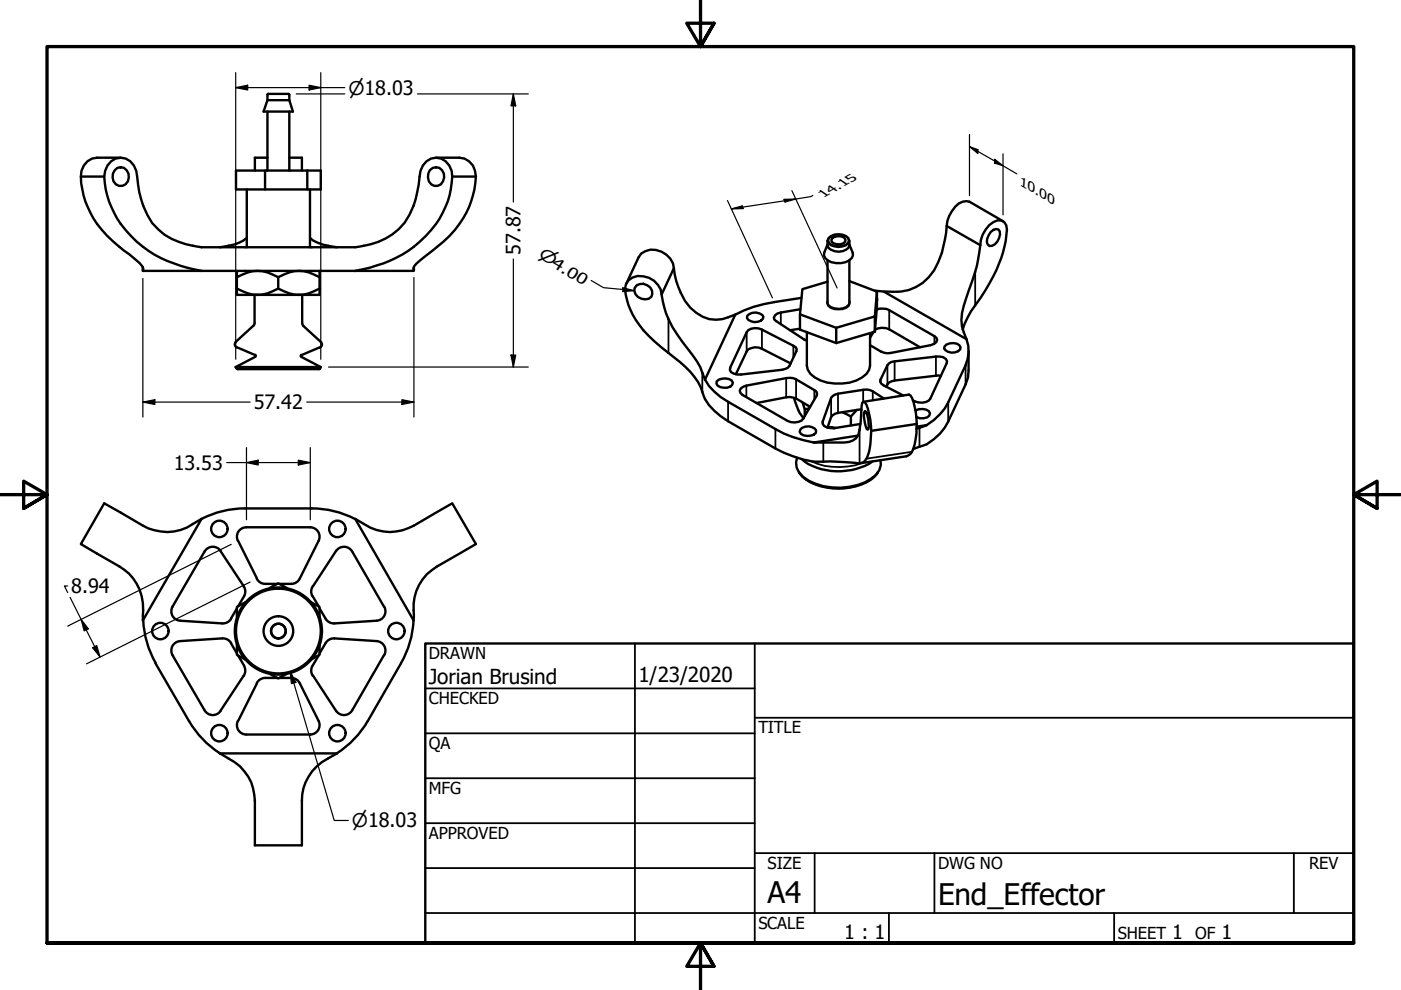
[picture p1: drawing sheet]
<svg xmlns="http://www.w3.org/2000/svg" width="297mm" height="210mm" viewBox="0 0 297 210" stroke-linecap="round" stroke-linejoin="round" font-family="sans-serif">
<!-- layer: Visible (ANSI) -->
<g fill="none" stroke="#000" stroke-width=".51">
<path d="M56.8 19.9h4.4l.1 .2v1.1M56.9 19.9l-.2 .2v1.1l-.8 2.5h6.2l-.8-2.5M17.1 37.4h5M24.3 36.1a1.71 1.71 0 0 1 2.1-.4 1.71 1.71 0 0 1 .9 1.9 1.72 1.72 0 0 1-1.7 1.8 1.72 1.72 0 0 1-1.7-1.8v-.8zM25.6 33.4h-5a3.7 3.7 0 0 0-3.5 4 19.7 19.7 0 0 0 8.2 15l3.7 2.8a2.43 2.43 0 0 1 1.3 2v.2h57.4l.1-.2a1.07 1.07 0 0 1 .5-1.3l1.3-1.1a29.8 29.8 0 0 0 9.3-9.7 19.5 19.5 0 0 0 2-7.7 3.8 3.8 0 0 0-3.5-4h-4.9M50 36.2h18v4h-18zM56.2 36.2v4M56.7 33.4h-2.7v2.8M56.7 21.2h4.6M56.7 23.7v12.3M56.7 36l-.2 .2M61.3 36l.2 .2"/>
<path d="M61.3 33.4h2.7v2.8M61.3 23.7v12.3M65.2 36.2v4M91.1 36.1a1.75 1.75 0 0 1 2.2-.5 1.75 1.75 0 0 1 .9 2 1.72 1.72 0 0 1-1.7 1.8 1.72 1.72 0 0 1-1.8-1.8l.1-.8zM95.9 37.4h5M30.3 56.7v.5M42.7 57.4a26.2 26.2 0 0 1-16.1-8.7 19.2 19.2 0 0 1-4.5-11.3 3.6 3.6 0 0 1 4.6-3.8 4.1 4.1 0 0 1 2.4 3.8 20 20 0 0 0 3.2 9.9 14.2 14.2 0 0 0 9.6 5l.8 .1h32.6a15.1 15.1 0 0 0 10.5-5.2 19.5 19.5 0 0 0 3.2-9.8 3.6 3.6 0 0 1 4.5-3.8 4.2 4.2 0 0 1 2.3 5.2 19.7 19.7 0 0 1-8.1 13.6 28.3 28.3 0 0 1-12.4 5M50.2 58.8a7.9 7.9 0 0 1 8.8 0 7.9 7.9 0 0 1 8.8 0M50.2 57.4v3.8M52.3 50.5a10.3 10.3 0 0 1-5.7 1.9M52.3 40.2v12.2M59 58.8v2.4"/>
<path d="M65.7 50.5a10.3 10.3 0 0 0 5.7 1.9M65.7 40.2v12.2M67.8 57.4v3.8M87.8 56.7v.5M142.9 56.9l-2.6 5.6M175.5 51.9l-.7 1.7a1.74 1.74 0 0 0 1.5 2 4.3 4.3 0 0 0 4.3-.9l.2-.6v-.5l-.7-1.7M175.5 59.7l-5.4 1.6-.5 5.3 7.7 2.9M175.5 55.2v8.9M175.6 50.5a3.2 3.2 0 0 1 4.3 0 1.82 1.82 0 0 1-1.2 2.7 3.2 3.2 0 0 1-3.1-.7l-.1-.5v-.9zM176.5 50.5a2.49 2.49 0 0 1 2.5-.1l.3 .4-.1 .4a2.03 2.03 0 0 1-2.9 .1v-.5zM180.1 59.6l5.8 2.2-.4 5.3-8.2 2.4M180.1 55.2v8.9"/>
<path d="M200.7 47.9l-.1 1.5a25.6 25.6 0 0 1-2.5 7.9 9.8 9.8 0 0 1-9.8 4.5l-2.8-.2M200.7 47.9l7.1 4.1M207.8 52l-.2 1.4a42.6 42.6 0 0 1-2.7 9.8 10.1 10.1 0 0 0-.6 7.3l.6 1.4M207.8 52a5.9 5.9 0 0 1 3.7-5.3 1.71 1.71 0 0 1 2 2 26.8 26.8 0 0 1-4.6 12.9l-1 1.6a20.7 20.7 0 0 0-3.8 6.7M210.1 49.2l.5-.5 .6-.2 .5 .2a2.08 2.08 0 0 1-.2 2.5l-.6 .6-.5 .3-.6 .1a1.51 1.51 0 0 1-.2-2.3zM212.7 46.9l-7.2-4.1a2.88 2.88 0 0 0-3 1.1 6.7 6.7 0 0 0-1.8 4M50 77.8h18M50 77.8l.2 .3M50 72.5l-.2 .7 .4 .5M50.2 78.1l.3 .2M50.2 61.2a9.1 9.1 0 0 0 4.4 1.3M50.2 61.2v1.3h4.4"/>
<path d="M50.2 73.6l3.9 1.7M50.4 78.3h17.2M54 68.5l-.3 .6-3.7 3.4M54 62.5v6M54.1 75.2l.1 .2-.1 .2-4.1 2.2M63.9 75.2l-.1 .2 .1 .2 4.1 2.2-.1 .3M64.1 62.5v6M64.1 68.5l.2 .6M64.3 69.1l3.9 3.6v.7l-.4 .3M67.8 61.2a7.9 7.9 0 0 1-8.8 0 8.7 8.7 0 0 1-4.4 1.3M67.8 61.2v1.3h-13.2M67.8 73.6l-3.9 1.7"/>
<path d="M67.8 78.1l-.2 .2M132.8 60.2l2.6-5.6a3.6 3.6 0 0 1 4.9-1.2 4.2 4.2 0 0 1 2.6 3.5 15.8 15.8 0 0 0 3.5 8.3 7.1 7.1 0 0 0 8.8 1.8l.7-.3M135 60.5a2.19 2.19 0 0 1 3.3 1.8 1.56 1.56 0 0 1-2.3 1 1.92 1.92 0 0 1-1.4-2.2zM155.9 66.7l-6.4 13.8M158.4 67a2.24 2.24 0 0 1 3.5 .2 1.58 1.58 0 0 1-2 1.1l-1.3-.5-.2-.4zM158.6 70a2.98 2.98 0 0 1 2.9-.1l7.2 3.7 .2 .4-.1 .5-1.4 3.1-.3 .3-.5 .3-9.5 1.2a2.18 2.18 0 0 1-2.4-.9l.1-.6zM167.6 77.1l-6.1-3.2a2.6 2.6 0 0 0-3.2 .6l-2.3 4.8M169.6 69.7l-2.1 .3M169.7 65.6l-4.2 .7a1.27 1.27 0 0 0-1.4 1.4l7 4.5M169.9 63.2a43.8 43.8 0 0 0-12.2 2.6l-1.8 .9M171.1 70.4v7.1a3.9 3.9 0 0 0 2.9 3.2 10.5 10.5 0 0 0 8.8-.7l.9-.7 .6-.9 .2-.9v-6.9M177.3 69.5v3.2"/>
<path d="M185.2 70.5l-.7 1.1M185.5 69.9a3.2 3.2 0 0 1 3-.1l6.6 3.8M185.5 67.1v3.2M185.9 65.6a3.6 3.6 0 0 1 2.6 .2l9.6 5.5 .5 .4 .1 .4-.2 .5-1.2 .6-9.2 1.7-1.3-.4-2.3-1.3M185.9 63.3v.5M185.9 61.8v3.3l-.4 5.2-8.2 2.4-7.7-2.8v-3.3M187.4 61.8l17.5 10.1M199.5 79.7l-.6-.1-9.2 1.1a1.84 1.84 0 0 0-1.8 1.3M200.3 73.4a2.38 2.38 0 0 1 3.1-.2l.2 .4a1.56 1.56 0 0 1-1.9 1.2l-.7-.2-.5-.3-.3-.4zM204.9 71.9a7.3 7.3 0 0 1-.2 5.5l-3.7 7.9a12.3 12.3 0 0 1-4.5 4.8M205.4 74.5l-.2 5.5-.5 1.5-3.7 7.9a10.5 10.5 0 0 1-5.2 5.1l-2.2 .7M149.5 80.5a12.5 12.5 0 0 0 4.9 4.7l10 5.8a24.9 24.9 0 0 0 8.1 2.8"/>
<path d="M149.5 80.5l-.3-.6a14.1 14.1 0 0 0-3.3-5.9 22.5 22.5 0 0 1-5.4-10.1l-.2-1.4a4.4 4.4 0 0 0-7-3.1 3.8 3.8 0 0 0-.4 4.1 17.7 17.7 0 0 0 5.9 8.9l4.1 3.4a15.6 15.6 0 0 1 6.6 8.8 13.8 13.8 0 0 0 4.9 4.7l10 5.8a19.4 19.4 0 0 0 11.6 2.7l5.3 .3a2.04 2.04 0 0 0 2.8-1.8 16.3 16.3 0 0 0-.7-11l-.3-.1-.3 .2-.1 .6-.5 5.1a2.86 2.86 0 0 1-3.2 2.7h-6.5M152 80.9a2.57 2.57 0 0 1 3.1-.2l.3 .4a1.5 1.5 0 0 1-2 1.1l-.7-.1-.6-.3-.2-.5zM157 82.4l1.2-.6 8.5-1.6h1.4l.7 .2 3.9 2.3 .4 .3 .1 .5v.4l-2.9 4.8a2.64 2.64 0 0 1-3.3 .6l-9.6-5.6-.4-.4-.2-.5zM160.5 85.4l6.9-1.2 1.4 .3 3 1.8M168.3 84.4l1 2.6 .8 1.4 .3 .2M169 97.1a3.5 3.5 0 0 0 1.3 4 13.3 13.3 0 0 0 14.4 .4 3.7 3.7 0 0 0 2-3.9M169.7 91.1a2.17 2.17 0 0 1 3.3 .2v.5a2.57 2.57 0 0 1-3.2 .2l-.3-.5zM170 97.3a12.4 12.4 0 0 0 10.5 2.4l1-.3a9.1 9.1 0 0 0 3.5-1.6M170.2 85.4l.4 1.4 1-.2M170.6 86.8v1.4M175.5 90.6h.1M177.1 90.7l-1.6-.1 1.4 .2"/>
<path d="M178.6 87.4l1.8 .9M180.4 88.3v1.9M181.7 86.9l-1.3 1.4M181.9 92.4l-9.4 1.4M182.4 89.9l-5.5 .9M182.6 86.8l-5.6 .9-.8 .7-.7 2.2M183.1 85.2l9.6-1.5a3.3 3.3 0 0 1 1.2 2.6 14.7 14.7 0 0 1-.8 9.9l-.9 .5-9.7 1.5M183.3 87.2h.2a6 6 0 0 1 .6 3.7l-.1 .2a5.3 5.3 0 0 1-.7-3.9zM187.4 84.5l-2.4-1.5-1.2-.4-6.8 1.1-.8 .7-1.8 5a1.37 1.37 0 0 0 1.7 1.4h.8M191.5 83.9l-4.2-2.2-.4-.3-.3-.5 .1-.4 1.5-3.1 .3-.3 .5-.4 .7-.1 8.7-1a1.96 1.96 0 0 1 2.4 1l-.1 .4-3.5 7.6a2.86 2.86 0 0 1-3.7 .3M194.1 87a2.74 2.74 0 0 1 2.8 .2l.3 .4-.2 .5a2.41 2.41 0 0 1-2.7 .3M194.4 89.9l-9.7 1.4"/>
<path d="M196.5 90.1l-2.2 .8M196.5 90.1l-2.1 .4M22.1 106.7l8.3 4.8a10.2 10.2 0 0 0 11.4-1l.9-.5-12.4 21.5a12.9 12.9 0 0 0-1.3-7.8 9.3 9.3 0 0 0-3.7-3.6l-8.2-4.7zM43.4 116.9l-6.8 11.7M46.7 116.8l5 7.5a2 2 0 0 1 0 2.1l-1.2 2.2M46.8 116.8a2 2 0 0 0-3.4 .1M50.5 114.7l4 8M51.9 107.8a20 20 0 0 0-9.2 2.2M51.9 107.8h14.2a20 20 0 0 1 9.2 2.2M52.2 111.8a2 2 0 0 0-1.8 2.9M52.3 111.8h13.5a2 2 0 0 1 1.7 2.9M67.6 114.7l-4 8"/>
<path d="M75.3 110l.9 .5a10.4 10.4 0 0 0 11.5 1l8.2-4.8 5 8.7-8.3 4.7a10.1 10.1 0 0 0-4.8 10.4l-.1 1zM169.4 100.1a6.9 6.9 0 0 0 4.6 3 13.6 13.6 0 0 0 10.7-1.4l.7-.6 .7-1M30.4 131.5a20 20 0 0 0 2.6 9.1M36.6 128.6a2 2 0 0 0 1.6 3l8.9 .6M47.1 135.4l-8.9 .5a2 2 0 0 0-1.6 3l6.8 11.7a2 2 0 0 0 3.4 .1M47.2 135.4a2 2 0 0 1 1.8 1M49 136.4l1.2 2.1M49 131.2a2 2 0 0 1-1.8 1M50.2 136.7v2.1l1.9 1.1M50.2 129l-1.2 2.2M50.5 139l1.3 2.1M52.1 127.7l-1.9 1v2.1"/>
<path d="M54.4 122.7a2 2 0 0 0 1.8 1.1h2.6M57.1 124.7l1.9-1 1.8 1M59.2 123.8h2.6M63.5 122.7a2 2 0 0 1-1.7 1.1M65.9 127.7l1.9 1v2.1M66.3 126.4l1.3 2.2M66.3 124.3a2 2 0 0 0-.1 2.1M66.4 124.3l4.9-7.5a2 2 0 0 1 3.4 .1l6.7 11.7M67.6 139l-1.3 2.1M67.8 136.7v2.1l-1.9 1.1M69 136.4l-1.2 2.1M69 136.4a2 2 0 0 1 1.9-1l8.9 .5a2 2 0 0 1 1.7 3"/>
<path d="M81.4 138.9l-6.7 11.7a2 2 0 0 1-3.4 .1M81.5 128.6a2 2 0 0 1-1.7 3l-8.9 .6a2 2 0 0 1-1.9-1l-1.2-2.2M87.7 131.5a20.2 20.2 0 0 1-2.7 9.1l-7 12.3a20 20 0 0 1-6.6 6.8M33 140.6l7.1 12.3a20 20 0 0 0 6.5 6.8M46.6 159.7h24.8l-.9 .5a10.4 10.4 0 0 0-6.5 9.6v9.4h-10v-9.4a10 10 0 0 0-5.5-9zM51.7 143.2l-5 7.5M51.7 141.2a2 2 0 0 1 0 2.1M54.5 144.9l-4.1 7.9a2 2 0 0 0 1.8 2.9M57.1 142.8l1.9 1.1 1.8-1.1M58.8 143.7h-2.6a2 2 0 0 0-1.8 1.1M59.2 143.7h2.6M61.8 143.7a2 2 0 0 1 1.7 1.1l4.1 8.1"/>
<path d="M66.2 141.2a2 2 0 0 0 .1 2.1M66.4 143.2l4.8 7.5M67.5 152.8a2 2 0 0 1-1.7 2.9h-13.5"/>
<circle cx="46.5" cy="112.1" r="1.75"/>
<circle cx="71.5" cy="112.1" r="1.75"/>
<circle cx="34" cy="133.8" r="1.75"/>
<circle cx="59" cy="133.8" r="9.2"/>
<circle cx="59" cy="133.8" r="3.1"/>
<circle cx="59" cy="133.8" r="1.56"/>
<circle cx="59" cy="133.8" r="9"/>
<circle cx="84" cy="133.8" r="1.75"/>
<circle cx="46.5" cy="155.5" r="1.75"/>
<circle cx="71.5" cy="155.5" r="1.75"/>
</g>
<!-- layer: Visible Narrow (ANSI) -->
<g fill="none" stroke="#000" stroke-width=".38">
<path d="M175.5 51.1a2.07 2.07 0 0 0 2.3 1.3 2.05 2.05 0 0 0 2.3-1.3M176 50.3a3 3 0 0 1 3.7 .1l.3 .5a1.84 1.84 0 0 1-2.3 1.3 1.63 1.63 0 0 1-2.1-1.4zM206.8 57.6v7.1M141.7 67.7v7.1M148.9 79v4.1M154.8 77.9v.7M158.3 70.5v4M161.5 69.9v4M165.5 66.3v2.4M168.2 73.3v2.4M175.5 64.1a2.07 2.07 0 0 0 2.3 1.3 2.05 2.05 0 0 0 2.3-1.3M175.5 63.7l-.2 .5a2.07 2.07 0 0 0 2.5 1.4 2.05 2.05 0 0 0 2.4-1.4l-.1-.5"/>
<path d="M188.2 77.4v4.1M188.5 65.8v4M189.7 76.6v4.1M198.1 71.3v1.6M198.4 75.6v4.1M204.7 77.4v4.1M154.4 85.2v4.1M158.2 81.8v2.4M164.4 91v4.1M166.7 80.2v4M168.8 80.4v4.1M171.9 97.8a14.4 14.4 0 0 0 10.9 .3"/>
<path d="M172.7 82.7v2M174.4 89.4v.5M174.6 93.8v4.1M176.2 84.4v4M177.7 83.5v4M182.2 91.1v7.1M183 82.6v2.6M185 83v1.9M186.7 80.5v.6M193.4 95.8l-9.7 1.5M194.9 90.7v4M201 85.3v4.1"/>
<path d="M169.5 100.4a10.4 10.4 0 0 0 8.3 3.1 10.4 10.4 0 0 0 8.2-3.1"/>
</g>
<!-- layer: Border (ANSI) -->
<path d="M148.5 -.1v10l-2.9-5h5.8l-2.9 5 2.9-5M0 104.9h10l-5-2.9v5.8l5-2.9-5 2.9M297 104.9h-10l5-2.9v5.8l-5-2.9 5 2.9M10 199.9v-190h277v190h-277h277M151.4 204.9l-2.9-5 2.9 5h-5.8l2.9-5v10" fill="none" stroke="#000" stroke-width=".7"/>
<!-- layer: Title (ANSI) -->
<g fill="none" stroke="#000" stroke-width=".38">
<path d="M134.6 136.4v63.5M160 136.4v63.5M90.2 146h69.8M90.2 155.5h69.8M160 152.2h127M90.2 165h69.8M90.2 174.5h69.8M90.2 193.6h196.8M90.2 184.1h69.8M160 180.9h127M172.7 180.9v12.7M188.5 193.6v6.3"/>
<path d="M198.1 180.9v12.7M236.2 193.6v6.3M274.3 180.9v12.7"/>
</g>
<path d="M90.2 136.4h196.8v63.5h-196.8z" fill="none" stroke="#000" stroke-width=".51"/>
<!-- layer: Dimension (ANSI) -->
<g fill="none" stroke="#000" stroke-width=".25">
<path d="M50 18.6l2.5-.5v1zM50 18.6h23.1M50 15.4v60.8M62.8 19.9h10.3M65.5 18.1l2.5 .5-2.5 .5zM68 15.4v60.8M88.5 19.9h23.5M108.8 19.9l.5 2.6h-1zM108.8 19.9v22.9M205.5 31.1l1.8 .6v.8zM205.5 31.1l10.1 5.8M205.5 28.5v13"/>
<path d="M210.9 33.8l1.8 1.4-1.8-.6zM212.7 32.6v13M30.3 59v29.4M87.8 58.8v29.6M108.8 54.9v22.9M125.3 59.5l2.7 1.5 6.5 .6M154.2 42.5l9.6 20.7M155.1 44.3l2.3-.6 .2 .5zM166.2 42.3l2.5-.1-2.3 .6zM167.9 40.4l9.6 20.7M172.3 41.4l-.4 .3-16.8 2.6M69.7 77.8h42.3"/>
<path d="M108.3 75.3h1l-.5 2.5zM132 61l2.5 .6-2.4 .2zM30.3 85.3l2.5-.6v1.1zM30.3 85.3h22.7M48.1 98.1h17.7M52.3 98.1l2.4-.5v1zM52.3 94.9v15.3M63.2 97.6l2.6 .5-2.6 .5zM65 85.3h22.8M65.8 94.9v15.3M85.2 84.7l2.6 .6-2.6 .5zM49 115.4l-34.6 17.4"/>
<path d="M14.4 124.2h-.7l.7 1.4M14.9 126.7l6.3 12.6M17.2 131.4l1.5 1.9-.9 .5zM19.6 137.3l.9-.4 .7 2.4zM53 123.4l-34.6 17.4M61.5 142.4l1.2 2.3-.9 .2zM61.5 142.4l9.4 31.6h3"/>
</g>
<g fill="#000">
<path d="M50 18.6l2.5-.5v1z" fill-rule="evenodd"/>
<path d="M65.5 18.1l2.5 .5-2.5 .5z" fill-rule="evenodd"/>
<path d="M108.8 19.9l.5 2.6h-1z" fill-rule="evenodd"/>
<path d="M205.5 31.1l1.8 .6v.8z" fill-rule="evenodd"/>
<path d="M210.9 33.8l1.8 1.4-1.8-.6z" fill-rule="evenodd"/>
<path d="M155.1 44.3l2.3-.6 .2 .5z" fill-rule="evenodd"/>
<path d="M166.2 42.3l2.5-.1-2.3 .6z" fill-rule="evenodd"/>
<path d="M108.3 75.3h1l-.5 2.5z" fill-rule="evenodd"/>
<path d="M132 61l2.5 .6-2.4 .2z" fill-rule="evenodd"/>
<path d="M30.3 85.3l2.5-.6v1.1z" fill-rule="evenodd"/>
<path d="M52.3 98.1l2.4-.5v1z" fill-rule="evenodd"/>
<path d="M63.2 97.6l2.6 .5-2.6 .5z" fill-rule="evenodd"/>
<path d="M85.2 84.7l2.6 .6-2.6 .5z" fill-rule="evenodd"/>
<path d="M17.2 131.4l1.5 1.9-.9 .5z" fill-rule="evenodd"/>
<path d="M19.6 137.3l.9-.4 .7 2.4z" fill-rule="evenodd"/>
<path d="M61.5 142.4l1.2 2.3-.9 .2z" fill-rule="evenodd"/>
</g>
<g font-size="6.3">
<text x="162.8" y="191.4">A4</text>
<text x="198.9" y="191.9">End_Effector</text>
</g>
<g font-size="4.4">
<text x="90.9" y="145.1">Jorian Brusind</text>
<text x="135.4" y="144.5">1/23/2020</text>
</g>
<g font-size="4.2">
<text x="110.4" y="54.1" transform="rotate(-90 110.4 54.1)">57.87</text>
<text x="53.8" y="86.8">57.42</text>
<text x="36.8" y="99.6">13.53</text>
<text x="15.1" y="125.8">8.94</text>
<text x="179" y="199.2">1 : 1</text>
<text x="248.5" y="199.1">1</text>
<text x="259" y="199.1">1</text>
</g>
<g font-size="4">
<text x="73.9" y="20">⌀18.03</text>
<text x="74.6" y="175.4">⌀18.03</text>
</g>
<g font-size="3.5">
<text x="90.9" y="139.7">DRAWN</text>
<text x="90.9" y="149.3">CHECKED</text>
<text x="160.8" y="155.5">TITLE</text>
<text x="90.9" y="158.8">QA</text>
<text x="90.9" y="168.3">MFG</text>
<text x="90.9" y="177.8">APPROVED</text>
<text x="162.8" y="184.2">SIZE</text>
<text x="198.9" y="184.2">DWG NO</text>
<text x="277.6" y="184.2">REV</text>
<text x="160.8" y="196.9">SCALE</text>
<text x="237" y="199.1">SHEET</text>
<text x="253.4" y="199.1">OF</text>
</g>
<text font-size="3.4" x="114" y="54.5" transform="rotate(30 114 54.5)">⌀4.0</text>
<text font-size="3.2" x="121.8" y="59.4" transform="rotate(30 121.8 59.4)">0</text>
<g font-size="2.7">
<text x="216.2" y="39.2" transform="rotate(30 216.2 39.2)">10.00</text>
<text x="174.6" y="42.1" transform="rotate(-30 174.6 42.1)">14.15</text>
</g>
</svg>
